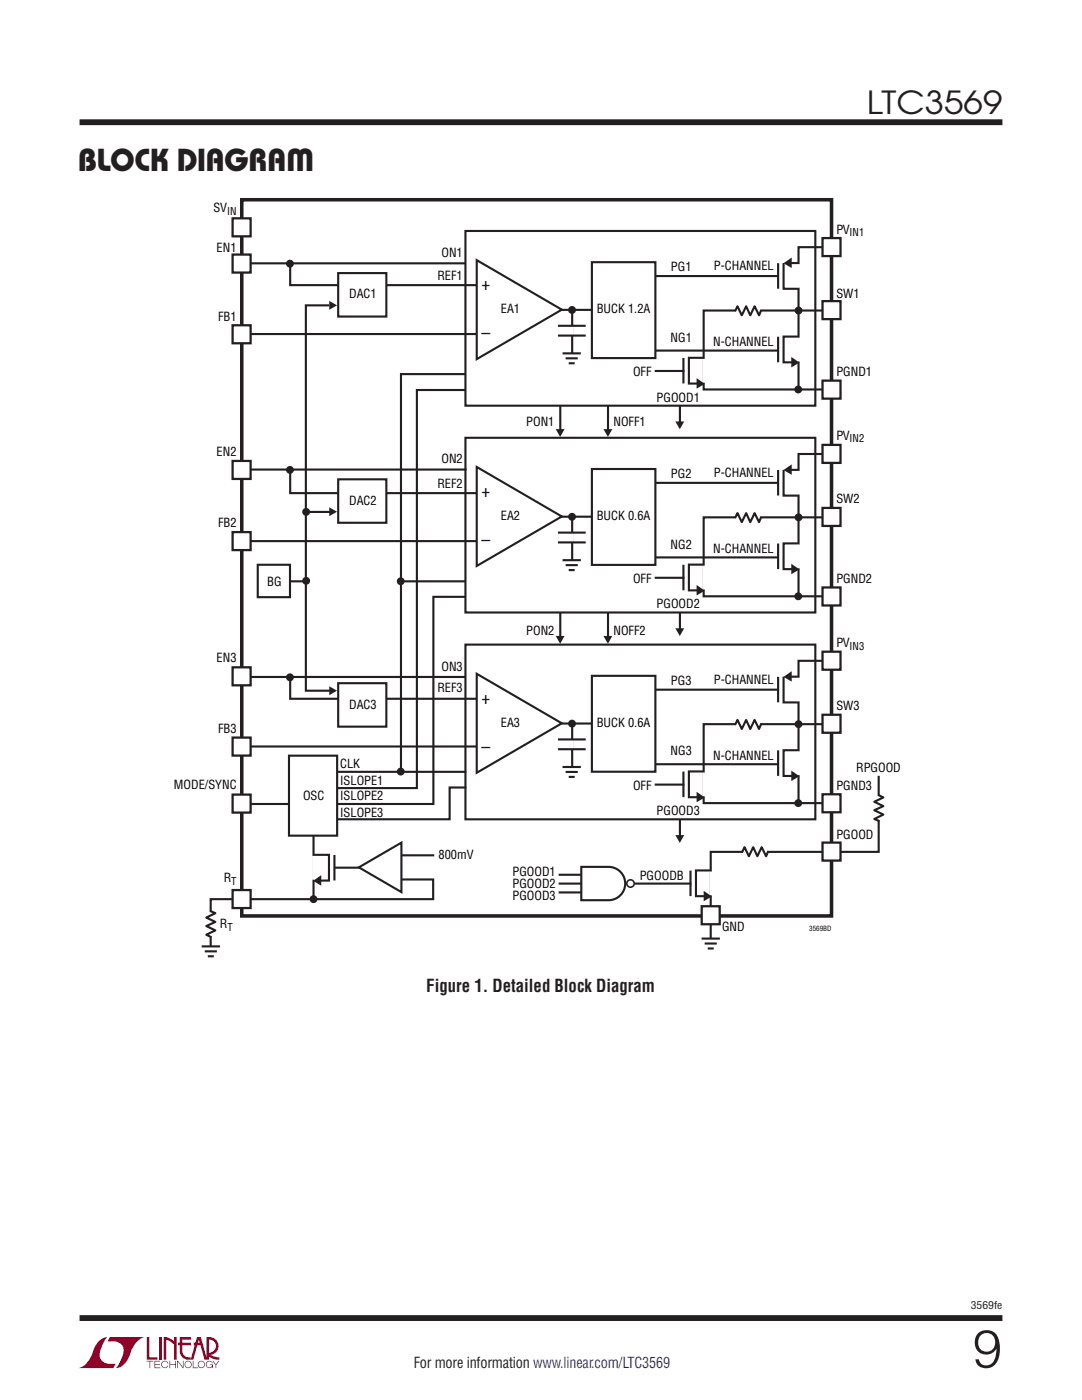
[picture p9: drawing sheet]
<svg xmlns="http://www.w3.org/2000/svg" width="216mm" height="279mm" viewBox="0 0 216 279" stroke-linecap="round" stroke-linejoin="round" font-family="sans-serif">
<g fill="#900126">
<path d="M29.3 266.8h.5v4.1h1.6v.5h-2.1z"/>
<path d="M20 267.4l1-.5h.5h-.1a6.2 6.2 0 0 0-1.5 4 2.58 2.58 0 0 0 3.2 1.3l-.5 .8h-7a4.9 4.9 0 0 0 3.1-3.8l.4-.7z"/>
<path d="M21.9 266.9h7a4.9 4.9 0 0 0-3.1 3.7 3.2 3.2 0 0 1-2.7 2.4h.1a6.2 6.2 0 0 0 1.4-4.1 2.58 2.58 0 0 0-3.1-1.2z"/>
<path d="M31.8 266.8h.5v4.6h-.5z"/>
<path d="M32.7 266.8l1 .2 1 .7v-.9h.5v4.6h-.5v-3.1l-1.5-.9v4h-.5z"/>
<path d="M29.3 271.6h1.3v.1h-.6v1.3h-.2v-1.3h-.5z"/>
<path d="M30.8 271.6h1.2v.1h-1v.5h.9v.2h-.9v.5h1v.1h-1.2z"/>
<path d="M33.8 271.6h.2v.6h1v-.6h.1v1.4h-.1v-.6h-1v.6h-.2z"/>
<path d="M35.4 271.6h.1l1 1.2v-1.2h.1v1.4l-1.1-1.2v1.2h-.1z"/>
<path d="M38.5 271.6h.1v1.3h.9v.1h-1z"/>
<path d="M42.4 271.6h.1l.6 .7 .5-.7h.2l-.7 .8v.6h-.1v-.6z"/>
<path d="M35.9 266.8h2.2v.5h-1.7v.7h1.7v.5h-1.7v1.1a1.32 1.32 0 0 0 1.6 1.3v.5l1.3-4.6h.8l1.1 4.1v-4.1a1.84 1.84 0 0 1 2.3 1.4 1.84 1.84 0 0 1-1.4 2.2l.7 .4 1 .1v.5l-1.2-.2-1.1-.6v-.6a1.34 1.34 0 0 0 1.6-1.2 1.34 1.34 0 0 0-1.4-1.5v4.1h-.9l-.8-2.9h-1.3v-.5h1.2l-.2-.7-1.1 4.1a2.06 2.06 0 0 1-2.7-1.3v-1.6h-.4v-.5h.4z"/>
<path d="M37 271.8a.72 .72 0 0 1 1.2 .1 .72 .72 0 0 1-.4 1.1 .72 .72 0 0 1-1-.7h.2a.59 .59 0 0 0 .8 .5 .59 .59 0 0 0 .2-.9 .59 .59 0 0 0-1 .2v.2h-.2z"/>
<path d="M39.7 271.8a.72 .72 0 0 1 1.1 .1 .72 .72 0 0 1-.4 1.1 .72 .72 0 0 1-.9-.7h.1a.59 .59 0 0 0 .8 .5 .59 .59 0 0 0 .2-.9 .59 .59 0 0 0-1 .2v.2h-.1z"/>
<path d="M41.3 271.8a.72 .72 0 0 1 1.2 .2h-.2a.59 .59 0 0 0-.9-.1 .59 .59 0 0 0 .1 .9 .59 .59 0 0 0 .9-.4h-.5v-.1h.6v.7h-.1v-.3a.73 .73 0 0 1-1.1 .2 .73 .73 0 0 1 0-1.1z"/>
<path d="M32.4 271.8a.71 .71 0 0 1 1.2 .3h-.1a.59 .59 0 0 0-.9-.3 .59 .59 0 0 0-.1 1 .59 .59 0 0 0 .9-.3h.2a.73 .73 0 0 1-1.1 .4 .73 .73 0 0 1-.1-1.1z"/>
</g>
<path d="M15.9 24.4h184.1M15.9 263h184.1" fill="none" stroke="#231f20" stroke-width="1.2" stroke-linecap="butt"/>
<path d="M92.9 46.1h69.8v34.9h-69.8zM130.8 55.1h24.4M165 49.3h-5.7v28.4M130.8 70h24.4M130.8 74h5.6M165.1 62h-24.7v15.7h25.6M62.6 166.9v12.5" fill="none" stroke="#231f20" stroke-width=".42"/>
<path d="M48.2 39.9h117.7v142.9h-117.7z" fill="none" stroke="#231f20" stroke-width=".71" stroke-linecap="butt"/>
<path d="M164.2 49.3h3.5M165.9 47.5v3.6" fill="none" stroke="#fff" stroke-width="1.1" stroke-linecap="butt"/>
<path d="M164.1 47.5h3.6v3.6h-3.6z" fill="#fff"/>
<path d="M164.1 47.5h3.6v3.6h-3.6z" fill="none" stroke="#231f20" stroke-width=".45"/>
<path d="M164.2 61.9h3.5M165.9 60.1v3.6" fill="none" stroke="#fff" stroke-width="1.1" stroke-linecap="butt"/>
<path d="M164.1 60.1h3.6v3.6h-3.6z" fill="#fff"/>
<path d="M164.1 60.1h3.6v3.6h-3.6z" fill="none" stroke="#231f20" stroke-width=".45"/>
<path d="M164.2 77.8h3.5M165.9 76v3.6" fill="none" stroke="#fff" stroke-width="1.1" stroke-linecap="butt"/>
<path d="M164.1 76h3.6v3.6h-3.6z" fill="#fff"/>
<path d="M164.1 76h3.6v3.6h-3.6z" fill="none" stroke="#231f20" stroke-width=".45"/>
<path d="M155.3 67.2v5.1M159.4 67.2h-3v5.1h2.3" fill="none" stroke="#231f20" stroke-width=".42"/>
<path d="M159.4 67.4v4.7" fill="none" stroke="#fff" stroke-width=".71" stroke-linecap="butt"/>
<path d="M158.1 71.7l1 .7-1 .5z" fill="#231f20"/>
<path d="M158.1 71.7l1 .7-1 .5z" fill="none" stroke="#231f20" stroke-width=".49"/>
<path d="M155.3 52.5v5.1M156.4 52.5v5.1h3" fill="none" stroke="#231f20" stroke-width=".42"/>
<path d="M156.8 52.5l.9-.6v1.2z" fill="#231f20"/>
<path d="M156.8 52.5l.9-.6v1.2z" fill="none" stroke="#231f20" stroke-width=".49"/>
<path d="M157.1 52.5h2.3" fill="none" stroke="#231f20" stroke-width=".42"/>
<path d="M159.4 52.7v4.7" fill="none" stroke="#fff" stroke-width=".71" stroke-linecap="butt"/>
<circle cx="159.3" cy="62" r=".79" fill="#231f20"/>
<path d="M146.9 62h4.8" fill="none" stroke="#fff" stroke-width=".71" stroke-linecap="butt"/>
<path d="M111.3 61.8h6.8M151.9 61.9l-.4 1-.9-1.8-.9 1.8-.8-1.8-.9 1.8-.8-1.8-.5 1" fill="none" stroke="#231f20" stroke-width=".42"/>
<circle cx="159.3" cy="77.7" r=".79" fill="#231f20"/>
<path d="M136.4 71.4v5.1M140.5 71.4h-3v5.1h2.3" fill="none" stroke="#231f20" stroke-width=".42"/>
<path d="M140.5 71.6v4.8" fill="none" stroke="#fff" stroke-width=".71" stroke-linecap="butt"/>
<path d="M139.2 75.9l1 .7-1 .5z" fill="#231f20"/>
<path d="M139.2 75.9l1 .7-1 .5z" fill="none" stroke="#231f20" stroke-width=".49"/>
<path d="M118.1 52.3h12.7v19.2h-12.7z" fill="#fff" stroke="#231f20" stroke-width=".42"/>
<path d="M48.4 52.6h44.4M57.9 52.6v4.3h37.6M48.2 66.7h47.9M92.8 74.7h-12.8v79.5M92.8 77.8h-9.6v79.5h-17" fill="none" stroke="#231f20" stroke-width=".42"/>
<path d="M95.1 51.9l17 9.9-17 9.9z" fill="#fff"/>
<path d="M95.1 51.9l17 9.9-17 9.9zM111.3 65h5.6M111.3 67h5.6M112.3 70.5h3.6M112.9 71.5h2.4M113.5 72.5h1.2M114.2 61.9v9.4" fill="none" stroke="#231f20" stroke-width=".42"/>
<path d="M114.1 65v2" fill="none" stroke="#fff" stroke-width=".71" stroke-linecap="butt"/>
<path d="M114.1 70.5v2.3" fill="none" stroke="#fff" stroke-width=".97" stroke-linecap="butt"/>
<circle cx="114.1" cy="61.9" r=".79" fill="#231f20"/>
<path d="M135.7 81.1v3.1" fill="none" stroke="#231f20" stroke-width=".42"/>
<path d="M134.8 84.1h1.7l-.9 1.6z" fill="#231f20"/>
<path d="M121.3 81.1v5" fill="none" stroke="#231f20" stroke-width=".42"/>
<path d="M120.4 85.6h1.8l-.9 1.6z" fill="#231f20"/>
<path d="M111.8 81.1v5" fill="none" stroke="#231f20" stroke-width=".42"/>
<path d="M110.9 85.6h1.8l-.9 1.6z" fill="#231f20"/>
<path d="M67.5 54.5h9.6v8.7h-9.6z" fill="#fff" stroke="#231f20" stroke-width=".42"/>
<circle cx="57.9" cy="52.6" r=".79" fill="#231f20"/>
<path d="M92.9 87.4h69.8v34.8h-69.8zM130.8 96.4h24.4M165 90.6h-5.7v28.4M48.3 108h47.5M57.9 116h3.2M80.2 116h12.5M130.8 111.2h24.4M130.8 115.3h5.6M165.1 103.2h-24.7v15.8h25.6" fill="none" stroke="#231f20" stroke-width=".42"/>
<path d="M164.2 90.6h3.5M165.9 88.8v3.6" fill="none" stroke="#fff" stroke-width="1.1" stroke-linecap="butt"/>
<path d="M164.1 88.8h3.6v3.6h-3.6z" fill="#fff"/>
<path d="M164.1 88.8h3.6v3.6h-3.6z" fill="none" stroke="#231f20" stroke-width=".45"/>
<path d="M164.2 103.2h3.5M165.9 101.4v3.6" fill="none" stroke="#fff" stroke-width="1.1" stroke-linecap="butt"/>
<path d="M164.1 101.4h3.6v3.6h-3.6z" fill="#fff"/>
<path d="M164.1 101.4h3.6v3.6h-3.6z" fill="none" stroke="#231f20" stroke-width=".45"/>
<path d="M164.2 119h3.5M165.9 117.3v3.5" fill="none" stroke="#fff" stroke-width="1.1" stroke-linecap="butt"/>
<path d="M164.1 117.2h3.6v3.6h-3.6z" fill="#fff" stroke="#231f20" stroke-width=".45"/>
<path d="M155.3 108.5v5.1M159.4 108.4h-3v5.2h2.3" fill="none" stroke="#231f20" stroke-width=".42"/>
<path d="M159.4 108.7v4.7" fill="none" stroke="#fff" stroke-width=".71" stroke-linecap="butt"/>
<path d="M158.1 113l1 .6-1 .6z" fill="#231f20"/>
<path d="M158.1 113l1 .6-1 .6z" fill="none" stroke="#231f20" stroke-width=".49"/>
<path d="M155.3 93.8v5.1M156.4 93.8v5.1h3" fill="none" stroke="#231f20" stroke-width=".42"/>
<path d="M156.8 93.8l.9-.7v1.2z" fill="#231f20"/>
<path d="M156.8 93.8l.9-.7v1.2z" fill="none" stroke="#231f20" stroke-width=".49"/>
<path d="M157.1 93.8h2.3" fill="none" stroke="#231f20" stroke-width=".42"/>
<path d="M159.4 94v4.7" fill="none" stroke="#fff" stroke-width=".71" stroke-linecap="butt"/>
<circle cx="159.3" cy="103.2" r=".79" fill="#231f20"/>
<path d="M146.9 103.3h4.8" fill="none" stroke="#fff" stroke-width=".71" stroke-linecap="butt"/>
<path d="M111.3 103.1h6.8M151.9 103.2l-.4 1-.9-1.8-.9 1.8-.8-1.8-.9 1.8-.8-1.8-.5 1" fill="none" stroke="#231f20" stroke-width=".42"/>
<circle cx="159.3" cy="119" r=".79" fill="#231f20"/>
<path d="M136.4 112.7v5.1M140.5 112.7h-3v5.1h2.3" fill="none" stroke="#231f20" stroke-width=".42"/>
<path d="M140.5 112.9v4.8" fill="none" stroke="#fff" stroke-width=".71" stroke-linecap="butt"/>
<path d="M139.2 117.2l1 .7-1 .5z" fill="#231f20"/>
<path d="M139.2 117.2l1 .7-1 .5z" fill="none" stroke="#231f20" stroke-width=".49"/>
<path d="M118.1 93.6h12.7v19.1h-12.7z" fill="#fff" stroke="#231f20" stroke-width=".42"/>
<path d="M48.5 93.7h44.4M57.9 93.9v4.5h37.6" fill="none" stroke="#231f20" stroke-width=".42"/>
<path d="M95.1 93.2l17 9.9-17 9.8z" fill="#fff"/>
<path d="M95.1 93.2l17 9.9-17 9.8zM111.3 106.3h5.6M111.3 108.2h5.6M112.3 111.8h3.6M112.9 112.8h2.4M113.5 113.8h1.2M114.2 103.2v9.3" fill="none" stroke="#231f20" stroke-width=".42"/>
<path d="M114.1 106.3v1.9" fill="none" stroke="#fff" stroke-width=".71" stroke-linecap="butt"/>
<path d="M114.1 111.8v2.2" fill="none" stroke="#fff" stroke-width=".97" stroke-linecap="butt"/>
<circle cx="114.1" cy="103.1" r=".79" fill="#231f20"/>
<path d="M135.7 122.4v3.1" fill="none" stroke="#231f20" stroke-width=".42"/>
<path d="M134.8 125.4h1.7l-.9 1.5z" fill="#231f20"/>
<path d="M121.3 122.4v5" fill="none" stroke="#231f20" stroke-width=".42"/>
<path d="M120.4 126.9h1.8l-.9 1.6z" fill="#231f20"/>
<path d="M111.8 122.4v5" fill="none" stroke="#231f20" stroke-width=".42"/>
<path d="M110.9 126.9h1.8l-.9 1.6z" fill="#231f20"/>
<path d="M67.5 95.7h9.6v8.6h-9.6z" fill="#fff"/>
<path d="M67.5 95.7h9.6v8.6h-9.6z" fill="none" stroke="#231f20" stroke-width=".42"/>
<circle cx="57.9" cy="93.8" r=".79" fill="#231f20"/>
<path d="M92.9 128.6h69.8v34.9h-69.8zM130.8 137.6h24.4M165 131.9h-5.7v28.4M130.8 152.5h24.4M130.8 156.6h5.6M165.1 144.5h-24.7v15.8h25.6" fill="none" stroke="#231f20" stroke-width=".42"/>
<path d="M164.2 131.9h3.5M165.9 130.1v3.6" fill="none" stroke="#fff" stroke-width="1.1" stroke-linecap="butt"/>
<path d="M164.1 130.1h3.6v3.6h-3.6z" fill="#fff"/>
<path d="M164.1 130.1h3.6v3.6h-3.6z" fill="none" stroke="#231f20" stroke-width=".45"/>
<path d="M164.2 144.5h3.5M165.9 142.7v3.5" fill="none" stroke="#fff" stroke-width="1.1" stroke-linecap="butt"/>
<path d="M164.1 142.6h3.6v3.6h-3.6z" fill="#fff"/>
<path d="M164.1 142.6h3.6v3.6h-3.6z" fill="none" stroke="#231f20" stroke-width=".45"/>
<path d="M165.9 158.5v3.6M164.2 160.3h3.5" fill="none" stroke="#fff" stroke-width="1.1" stroke-linecap="butt"/>
<path d="M164.1 158.5h3.6v3.6h-3.6z" fill="#fff"/>
<path d="M164.1 158.5h3.6v3.6h-3.6z" fill="none" stroke="#231f20" stroke-width=".45"/>
<path d="M155.3 149.8v5M159.4 149.7h-3v5.2h2.3" fill="none" stroke="#231f20" stroke-width=".42"/>
<path d="M159.4 149.9v4.8" fill="none" stroke="#fff" stroke-width=".71" stroke-linecap="butt"/>
<path d="M158.1 154.2l1 .7-1 .6z" fill="#231f20"/>
<path d="M158.1 154.2l1 .7-1 .6z" fill="none" stroke="#231f20" stroke-width=".49"/>
<path d="M155.3 135.1v5.1M156.4 135v5.2h3" fill="none" stroke="#231f20" stroke-width=".42"/>
<path d="M156.8 135.1l.9-.7v1.2z" fill="#231f20"/>
<path d="M156.8 135.1l.9-.7v1.2z" fill="none" stroke="#231f20" stroke-width=".49"/>
<path d="M157.1 135h2.3" fill="none" stroke="#231f20" stroke-width=".42"/>
<path d="M159.4 135.3v4.7" fill="none" stroke="#fff" stroke-width=".71" stroke-linecap="butt"/>
<circle cx="159.3" cy="144.5" r=".79" fill="#231f20"/>
<path d="M146.9 144.6h4.8" fill="none" stroke="#fff" stroke-width=".71" stroke-linecap="butt"/>
<path d="M111.3 144.4h6.8M151.9 144.5l-.4 1-.9-1.8-.9 1.8-.8-1.8-.9 1.8-.8-1.8-.5 1" fill="none" stroke="#231f20" stroke-width=".42"/>
<circle cx="159.3" cy="160.3" r=".79" fill="#231f20"/>
<path d="M136.4 154v5.1M140.5 154h-3v5.1h2.3" fill="none" stroke="#231f20" stroke-width=".42"/>
<path d="M140.5 154.2v4.7" fill="none" stroke="#fff" stroke-width=".71" stroke-linecap="butt"/>
<path d="M139.2 158.5l1 .6-1 .6z" fill="#231f20"/>
<path d="M139.2 158.5l1 .6-1 .6z" fill="none" stroke="#231f20" stroke-width=".49"/>
<path d="M175.3 155v15h-33.5v17.9M74.1 173.2h-7M111.7 176.3h26.1M111.7 174.6h5M111.7 178.1h5M137.8 173.7v5.1M141.9 173.7h-3v5.2h2.3M153.3 169.9l-.4 1-.9-1.8-.9 1.8-.8-1.8-.9 1.8-.8-1.8-.5 1" fill="none" stroke="#231f20" stroke-width=".42"/>
<path d="M141.9 173.9v4.8M148.3 170h4.8" fill="none" stroke="#fff" stroke-width=".71" stroke-linecap="butt"/>
<path d="M140.7 178.2l.9 .7-.9 .5z" fill="#231f20"/>
<path d="M140.7 178.2l.9 .7-.9 .5z" fill="none" stroke="#231f20" stroke-width=".49"/>
<path d="M164.2 170h3.5M165.9 168.2v3.6" fill="none" stroke="#fff" stroke-width="1.1" stroke-linecap="butt"/>
<path d="M164.1 168.2h3.6v3.6h-3.6z" fill="#fff"/>
<path d="M164.1 168.2h3.6v3.6h-3.6z" fill="none" stroke="#231f20" stroke-width=".45"/>
<path d="M118.1 134.9h12.7v19.1h-12.7z" fill="#fff" stroke="#231f20" stroke-width=".42"/>
<path d="M48.6 135.1h44.1M57.9 134.9v4.6h37.6M49.5 149h47.2M63 154h29.8M92.8 157.2h-3.1v6.3h-23.9" fill="none" stroke="#231f20" stroke-width=".42"/>
<path d="M95.1 134.5l17 9.8-17 9.9z" fill="#fff"/>
<path d="M95.1 134.5l17 9.8-17 9.9zM111.3 147.6h5.6M111.3 149.5h5.6M114.2 144.4v9.4M62.6 170.6h3v5.1h-2.3M66.7 170.6v5.1" fill="none" stroke="#231f20" stroke-width=".42"/>
<path d="M114.1 147.6v1.9M62.6 170.8v4.8" fill="none" stroke="#fff" stroke-width=".71" stroke-linecap="butt"/>
<path d="M62.9 175.8l1-.7v1.2z" fill="#231f20"/>
<path d="M62.9 175.8l1-.7v1.2z" fill="none" stroke="#231f20" stroke-width=".49"/>
<path d="M114.1 153.1v2.2" fill="none" stroke="#fff" stroke-width=".97" stroke-linecap="butt"/>
<path d="M112.3 153.1h3.6M112.9 154.1h2.4M113.5 155h1.2" fill="none" stroke="#231f20" stroke-width=".42"/>
<circle cx="114.1" cy="144.4" r=".79" fill="#231f20"/>
<path d="M135.7 163.7v3.1" fill="none" stroke="#231f20" stroke-width=".42"/>
<path d="M134.8 166.7h1.7l-.9 1.5z" fill="#231f20"/>
<path d="M67.5 136.3h9.6v8.7h-9.6z" fill="#fff"/>
<path d="M67.5 136.3h9.6v8.7h-9.6z" fill="none" stroke="#231f20" stroke-width=".42"/>
<circle cx="57.9" cy="135.2" r=".79" fill="#231f20"/>
<path d="M123.9 176.3h2.1" fill="none" stroke="#fff" stroke-width=".71" stroke-linecap="butt"/>
<circle cx="125.8" cy="176.3" r=".74" fill="#fff"/>
<circle cx="125.8" cy="176.3" r=".74" fill="none" stroke="#231f20" stroke-width=".32"/>
<path d="M116 173h5.4a3.3 3.3 0 0 1 3.4 3.3 3.3 3.3 0 0 1-3.4 3.4h-5.4z" fill="#fff"/>
<path d="M175.3 158.7l1 .5-1.8 .8 1.8 .9-1.8 .8 1.8 .9-1.8 .8 1 .5M116 173h5.4a3.3 3.3 0 0 1 3.4 3.3 3.3 3.3 0 0 1-3.4 3.4h-5.4z" fill="none" stroke="#231f20" stroke-width=".42"/>
<path d="M175.4 158.9v4.8" fill="none" stroke="#fff" stroke-width=".71" stroke-linecap="butt"/>
<path d="M140.1 182.7h3.5M141.8 180.9v3.6" fill="none" stroke="#fff" stroke-width="1.1" stroke-linecap="butt"/>
<path d="M140 180.9h3.6v3.6h-3.6z" fill="#fff"/>
<path d="M140 180.9h3.6v3.6h-3.6z" fill="none" stroke="#231f20" stroke-width=".45"/>
<path d="M92.8 119.1h-6.3v41.4h-36.9M140 187.3h3.6M140.6 188.3h2.4M141.2 189.3h1.2" fill="none" stroke="#231f20" stroke-width=".42"/>
<path d="M141.8 187.3v2.2" fill="none" stroke="#fff" stroke-width=".97" stroke-linecap="butt"/>
<path d="M57.7 150.8h9.6v16h-9.6z" fill="#fff" stroke="#231f20" stroke-width=".42"/>
<g fill="#231f20">
<circle cx="80" cy="116" r=".79"/>
<circle cx="80" cy="154" r=".79"/>
</g>
<path d="M80.1 175.5h6.3v3.9h-44.4v11.3M86.4 170.7h-6.8" fill="none" stroke="#231f20" stroke-width=".42"/>
<path d="M71.6 173.1l8.5-4.9v9.8z" fill="#fff"/>
<path d="M71.6 173.1l8.5-4.9v9.8z" fill="none" stroke="#231f20" stroke-width=".42"/>
<circle cx="62.6" cy="179.4" r=".79" fill="#231f20"/>
<path d="M65.5 60.9h-4.5v76.9h5.5" fill="none" stroke="#231f20" stroke-width=".42"/>
<g fill="#231f20">
<path d="M65.7 137l1.6 .8-1.6 .9z"/>
<path d="M65.7 60.1l1.6 .8-1.6 .9z"/>
<path d="M65.7 101.2l1.6 .9-1.6 .9z"/>
</g>
<path d="M61 102.2h5.4" fill="none" stroke="#231f20" stroke-width=".42"/>
<g fill="#231f20">
<circle cx="61.1" cy="102.2" r=".79"/>
<circle cx="61.1" cy="115.9" r=".79"/>
</g>
<path d="M51.4 112.7h6.5v6.5h-6.5z" fill="#fff"/>
<path d="M51.4 112.7h6.5v6.5h-6.5z" fill="none" stroke="#231f20" stroke-width=".42"/>
<path d="M46.5 52.6h3.5M48.2 50.8v3.6" fill="none" stroke="#fff" stroke-width="1.1" stroke-linecap="butt"/>
<path d="M46.4 50.8h3.6v3.6h-3.6z" fill="#fff" stroke="#231f20" stroke-width=".45"/>
<path d="M46.5 45.4h3.5M48.2 43.6v3.6" fill="none" stroke="#fff" stroke-width="1.1" stroke-linecap="butt"/>
<path d="M46.4 43.6h3.6v3.6h-3.6z" fill="#fff" stroke="#231f20" stroke-width=".45"/>
<path d="M46.5 66.7h3.5M48.2 64.9v3.6" fill="none" stroke="#fff" stroke-width="1.1" stroke-linecap="butt"/>
<path d="M46.4 64.9h3.6v3.6h-3.6z" fill="#fff" stroke="#231f20" stroke-width=".45"/>
<path d="M46.5 93.8h3.5M48.2 92v3.6" fill="none" stroke="#fff" stroke-width="1.1" stroke-linecap="butt"/>
<path d="M46.4 92h3.6v3.6h-3.6z" fill="#fff" stroke="#231f20" stroke-width=".45"/>
<path d="M46.5 108h3.5M48.2 106.2v3.6" fill="none" stroke="#fff" stroke-width="1.1" stroke-linecap="butt"/>
<path d="M46.4 106.2h3.6v3.6h-3.6z" fill="#fff"/>
<path d="M46.4 106.2h3.6v3.6h-3.6z" fill="none" stroke="#231f20" stroke-width=".45"/>
<path d="M46.5 135h3.5M48.2 133.2v3.6" fill="none" stroke="#fff" stroke-width="1.1" stroke-linecap="butt"/>
<path d="M46.4 133.2h3.6v3.6h-3.6z" fill="#fff"/>
<path d="M46.4 133.2h3.6v3.6h-3.6z" fill="none" stroke="#231f20" stroke-width=".45"/>
<path d="M46.5 149h3.5M48.2 147.2v3.6" fill="none" stroke="#fff" stroke-width="1.1" stroke-linecap="butt"/>
<path d="M46.4 147.2h3.6v3.6h-3.6z" fill="#fff"/>
<path d="M46.4 147.2h3.6v3.6h-3.6z" fill="none" stroke="#231f20" stroke-width=".45"/>
<path d="M48.2 158.6v3.6M46.5 160.4h3.5" fill="none" stroke="#fff" stroke-width="1.1" stroke-linecap="butt"/>
<path d="M46.4 158.6h3.6v3.6h-3.6z" fill="#fff"/>
<path d="M46.4 158.6h3.6v3.6h-3.6z" fill="none" stroke="#231f20" stroke-width=".45"/>
<path d="M46.5 179.4h3.5M48.2 177.7v3.5" fill="none" stroke="#fff" stroke-width="1.1" stroke-linecap="butt"/>
<path d="M46.4 177.6h3.6v3.6h-3.6z" fill="#fff"/>
<path d="M46.4 177.6h3.6v3.6h-3.6z" fill="none" stroke="#231f20" stroke-width=".45"/>
<path d="M42.1 182v4.8" fill="none" stroke="#fff" stroke-width=".71" stroke-linecap="butt"/>
<path d="M40.2 188.9h3.7M40.9 189.9h2.4M41.5 190.8h1.2M41.9 181.8l1.1 .4-1.8 .9 1.8 .9-1.8 .8 1.8 .9-1.8 .8 .9 .5" fill="none" stroke="#231f20" stroke-width=".42"/>
<path d="M42.1 188.9v2.2" fill="none" stroke="#fff" stroke-width=".97" stroke-linecap="butt"/>
<text font-size="10.6" fill="#231f20" x="194.1" y="272.9">9</text>
<g font-size="6.3" fill="#231f20">
<text x="173" y="22.8">LTC3569</text>
<text x="15.6" y="34.1">Block Diagram</text>
</g>
<g font-size="3.5">
<text x="96.1" y="58">+</text>
<text x="96.1" y="67.7">–</text>
<text x="96.1" y="99.2">+</text>
<text x="96.1" y="109">–</text>
<text x="96.1" y="140.5">+</text>
<text x="96.1" y="150.3">–</text>
</g>
<text font-size="3.5" fill="#231f20" x="85.1" y="198">Figure 1. Detailed Block Diagram</text>
<text font-size="3" fill="#231f20" x="82.5" y="273.1">For more information www.linear.com/LTC3569</text>
<g font-size="2.5">
<text x="42.6" y="42.3">SV</text>
<text x="166.9" y="46.6">PV</text>
<text x="43.2" y="50.2">EN1</text>
<text x="88.1" y="51.3">ON1</text>
<text x="142.5" y="54">P-CHANNEL</text>
<text x="69.7" y="59.6">DAC1</text>
<text x="87.3" y="55.9">REF1</text>
<text x="133.9" y="54.1">PG1</text>
<text x="166.9" y="59.4">SW1</text>
<text x="43.5" y="64.1">FB1</text>
<text x="99.9" y="62.6">EA1</text>
<text x="119.1" y="62.5">BUCK 1.2A</text>
<text x="133.8" y="68.2">NG1</text>
<text x="142.3" y="69">N-CHANNEL</text>
<text x="126.3" y="75.1">OFF</text>
<text x="166.9" y="74.9">PGND1</text>
<text x="131" y="80.1">PGOOD1</text>
<text x="105" y="85">PON1</text>
<text x="122.4" y="85">NOFF1</text>
<text x="166.9" y="87.7">PV</text>
<text x="43.2" y="91">EN2</text>
<text x="88.1" y="92.4">ON2</text>
<text x="133.9" y="95.4">PG2</text>
<text x="142.5" y="95.3">P-CHANNEL</text>
<text x="69.7" y="100.7">DAC2</text>
<text x="87.3" y="97.4">REF2</text>
<text x="166.9" y="100.4">SW2</text>
<text x="43.5" y="105.2">FB2</text>
<text x="99.9" y="103.8">EA2</text>
<text x="119.1" y="103.8">BUCK 0.6A</text>
<text x="133.8" y="109.5">NG2</text>
<text x="142.3" y="110.3">N-CHANNEL</text>
<text x="53.3" y="116.9">BG</text>
<text x="126.3" y="116.3">OFF</text>
<text x="166.9" y="116.4">PGND2</text>
<text x="131" y="121.4">PGOOD2</text>
<text x="105" y="126.7">PON2</text>
<text x="122.4" y="126.7">NOFF2</text>
<text x="166.9" y="129.2">PV</text>
<text x="43.2" y="132.1">EN3</text>
<text x="88.1" y="133.8">ON3</text>
<text x="133.9" y="136.7">PG3</text>
<text x="142.5" y="136.5">P-CHANNEL</text>
<text x="69.7" y="141.4">DAC3</text>
<text x="87.3" y="138.2">REF3</text>
<text x="166.9" y="141.6">SW3</text>
<text x="43.5" y="146.3">FB3</text>
<text x="99.9" y="145.1">EA3</text>
<text x="119.1" y="145.1">BUCK 0.6A</text>
<text x="67.9" y="153.3">CLK</text>
<text x="133.8" y="150.8">NG3</text>
<text x="142.3" y="151.6">N-CHANNEL</text>
<text x="170.8" y="154.1">RPGOOD</text>
<text x="34.7" y="157.4">MODE/SYNC</text>
<text x="60.5" y="159.8">OSC</text>
<text x="67.9" y="156.6">ISLOPE1</text>
<text x="67.9" y="159.8">ISLOPE2</text>
<text x="126.3" y="157.6">OFF</text>
<text x="166.9" y="157.6">PGND3</text>
<text x="67.9" y="163">ISLOPE3</text>
<text x="131" y="162.7">PGOOD3</text>
<text x="166.9" y="167.4">PGOOD</text>
<text x="87.5" y="171.5">800mV</text>
<text x="44.6" y="176.1">R</text>
<text x="102.3" y="179.5">PGOOD3</text>
<text x="102.3" y="177.2">PGOOD2</text>
<text x="102.3" y="174.9">PGOOD1</text>
<text x="127.7" y="175.6">PGOODB</text>
<text x="43.9" y="185.3">R</text>
<text x="144.1" y="185.7">GND</text>
</g>
<g font-size="2.1">
<text x="45.3" y="42.8">IN</text>
<text x="169.5" y="47.2">IN1</text>
<text x="169.5" y="88.3">IN2</text>
<text x="169.5" y="129.7">IN3</text>
<text x="46.1" y="176.6">T</text>
<text x="45.4" y="185.8">T</text>
</g>
<text font-size="2.1" fill="#231f20" x="193.7" y="261.2">3569fe</text>
<text font-size="1.4" x="161.5" y="185.8">3569BD</text>
</svg>
